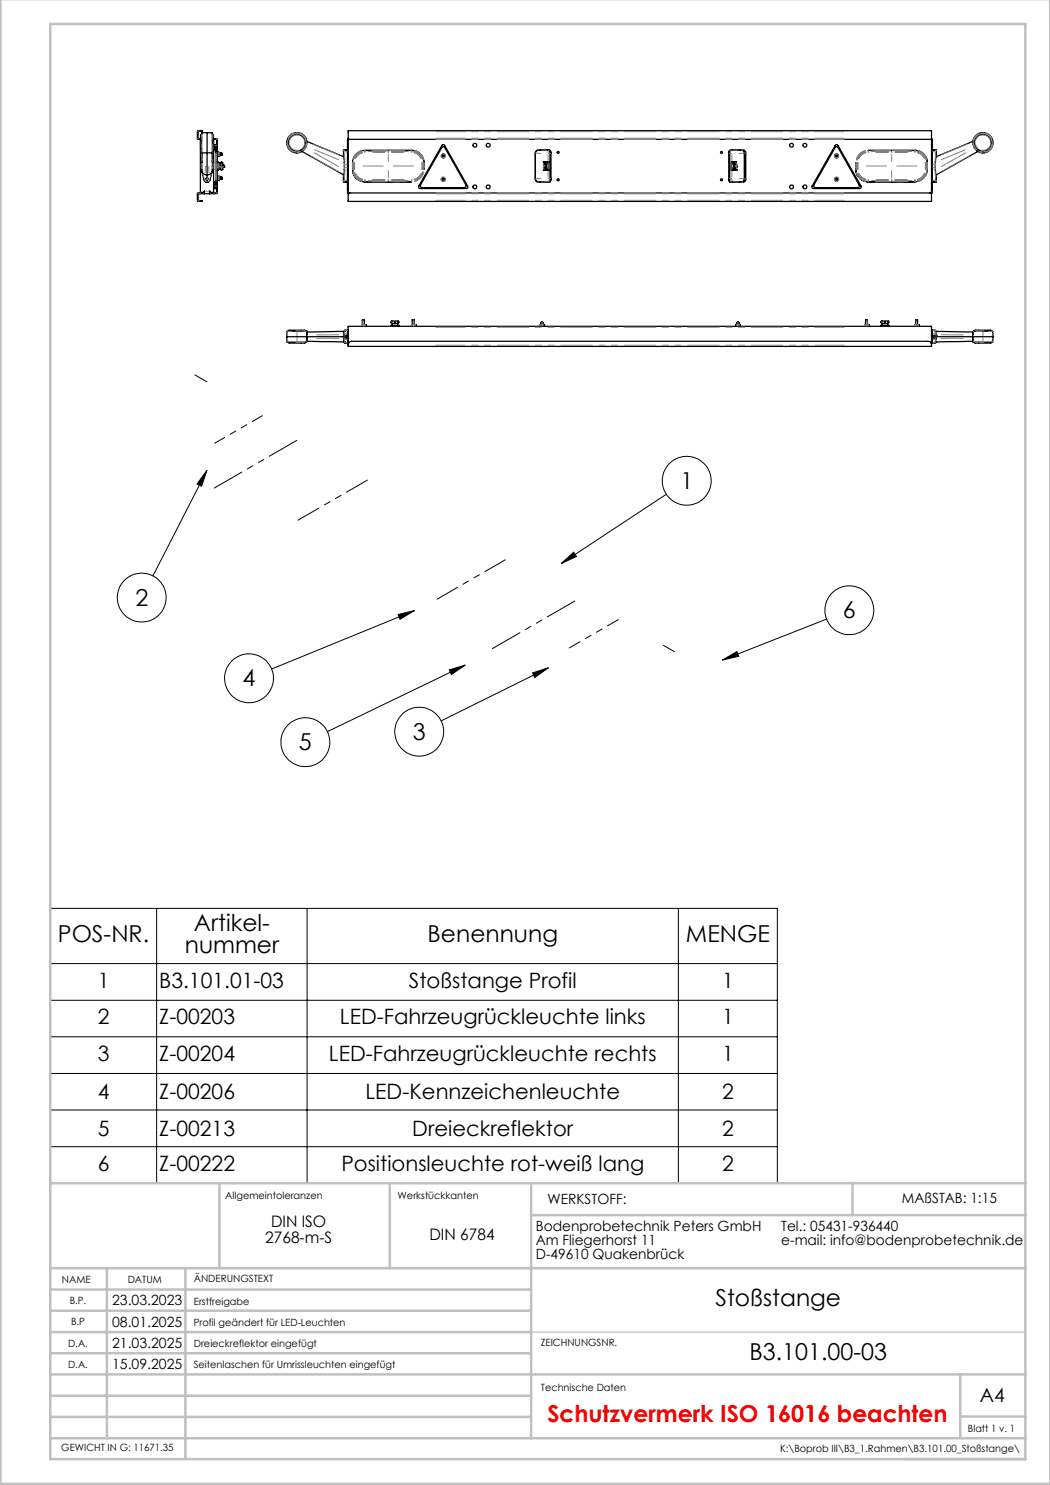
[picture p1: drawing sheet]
<svg xmlns="http://www.w3.org/2000/svg" width="210mm" height="297mm" viewBox="0 0 210 297" stroke-linecap="round" stroke-linejoin="round" font-family="sans-serif">
<g fill="none" stroke="#000" stroke-width=".25">
<path d="M40 38.6l-.5 .1v1.5l1 .1v-.2h-.9v-1.4h.4M40 38.7h.9M40 38.6h.9M40 38.6v.1M40.1 27.7h-.5v-1.4h.9v-.2h-.9l-.1 .2v1.4l.6 .2v10.5l.7 .1 .1-.3v.5M40.3 26.9l-.2 .1v3.1l.2 .1M40.4 32.1l-.3 1.4 .7 2.6 .3 .3M40.4 30.5v.3a11.4 11.4 0 0 0 0 3.7l.5 .4 .5 .1M40.9 38.6h.1M40.9 38.6v.1M40.9 38.7h1.1M41.1 36.4h.1"/>
<path d="M41.2 36.4h.2M41.3 36.4h-.1M41.4 26.5l-1.1 .1v3.9l1.1 .1M41.4 26.5l1.1 .1v3.9l-1.1 .1M41.4 26.5v4.1M41.4 30.6v4.4M41.4 35.6l-.2 .2 .2 .2M41.4 35.6h.1a.21 .21 0 0 1 .1 .3 .21 .21 0 0 1-.2 .1M41.4 36v.4M41.4 35v.6M41.5 36.4h.2M41.7 36.4h-.3"/>
<path d="M41.9 38.6h.1M42 38.7h.8M42 38.6h.8M42 38.6v.1M42.4 30.5l.1 1.9M42.4 32.1l.3 1.4-.8 2.7-.2 .2M42.5 26.9l.2 .1v3.1M42.5 32.5v1.5a.92 .92 0 0 1-1.1 1M42.7 30.1l-.2 .1M42.7 27.7l.8 .1v10.8l-.7 .1M42.7 30.1l.5 .1M42.7 36.5h.2"/>
<path d="M42.7 30h.2M42.8 38.6h.5v-10.7h-.6v10.6h-.7l-.1-.3v.5M42.8 38.6v.1M42.9 36.3v1.4h.4M43 37.2v.5zM43 28.9v.2zM43 29.1v1M43 36.3v.9M43.2 36.3h-.5M43.2 30.2v6M43.2 36.2v.1M43.2 30.2h.1"/>
<path d="M43.2 30.4l.1 .1M43.3 28.9h-.4v1.2M43.3 35.9l-.1 .1M43.5 35.7h.1M43.5 30.7h.1M43.5 30.9h.1M43.5 35.5h.1M43.5 33.6h.2M43.5 32.8h.1M43.5 30.7v.2M43.5 35.5v.2M43.5 32.4h.1v.4"/>
<path d="M43.5 30.9l.4 .1M43.5 30.7l.1 .2M43.5 35.5l.1 .2M43.6 30.9h.1M43.6 30.7h.1M43.6 35.7h-.1M43.6 30.7v.2M43.6 35.5v.2M43.6 35.7h.1M43.6 35.5h.1M43.6 30.7l.1 .2M43.6 35.5l.1 .2"/>
<path d="M43.6 32.8l.1 .2M43.6 33.6v.4h-.1M43.6 35.7h.3M43.6 32.6h.4M43.6 33.8h.4M43.7 35.5h.1M43.7 35.7h.1M43.7 30.9h.1M43.7 30.7h.1M43.7 30.7v.2M43.7 35.5v.2M43.7 32.8h.1"/>
<path d="M43.7 33.6h.1M43.7 31h.1M43.7 31v.1M43.7 35.6h.1M43.7 35.8h.1M43.7 35.4h.1M43.7 30.8v.1M43.7 35.6v.1M43.7 30.9v.1M43.7 30.8h.1M43.7 30.5h.1M43.7 31.1h.1"/>
<path d="M43.7 30.6h.1M43.7 35.7v.1M43.7 35.9h.1M43.7 35.3h.1M43.7 30.5v.6M43.7 30.6v.1M43.7 30.8l.1 .1M43.7 35.4v.1M43.7 35.6l.1 .1M43.7 30.7v.1M43.7 31l.1 .1M43.7 35.5v.1"/>
<path d="M43.7 33v.4M43.7 33.4v.2M43.7 33.4h1M43.7 33h1M43.7 35.3v.6M43.7 30.7h.2M43.8 30.6h-.1M43.8 31v.1M43.8 30.5l-.1 .1M43.8 30.5v.2M43.8 30.7v.3M43.8 35.5v.3"/>
<path d="M43.8 35.8v.1M43.8 35.3l-.1 .1M43.8 35.3v.2M43.8 35.4h.1M43.8 35.9h.1M43.8 35.3h.1M43.8 30.7h.1M43.8 30.9h.1M43.8 30.5h.1M43.8 31.1h.1M43.8 35.5h.1M43.8 35.7h.1"/>
<path d="M43.8 35.3l-.1 .6M43.8 30.6h.1M43.8 30.5h-.1M43.8 30.9l-.1 .1M43.8 30.5v.1M43.8 35.3v.1M43.8 30.5l-.1 .6M43.8 30.7h-.1M43.8 35.5h-.1M43.8 35.7l-.1 .1M43.8 35.3h-.1M43.9 30.5v.2"/>
<path d="M43.9 30.5l.1 .1M43.9 31v.1M43.9 30.7v.3M43.9 35.3v.2M43.9 35.3l.1 .1M43.9 35.7v.2M43.9 35.5v.2M43.9 31.1h-.2M44 35.3v.1M44 30.6v.4M44 31l-.1 .1M44 35.4v.4"/>
<path d="M44 35.8l-.1 .1M44 30.6v.1M44 31v.1M44 35.7h.1M44 30.7h.1M44 30.9h.1M44 35.5v.2M44 35.4v.1M44 35.6v.2M44 30.7v.2M44 30.8v.2M44 35.5h.1"/>
<path d="M44 30.9h.3M44 30.7l.1 .2M44 35.5l.1 .2M44 33.4v.5h.2M44.1 35.5h.1M44.1 35.5h-.1M44.1 30.9h.1M44.1 30.7h.1M44.1 35.7h.1M44.1 30.7v.2M44.1 35.5v.2M44.1 35.5l.1 .2"/>
<path d="M44.2 35.5h.1M44.2 30.9h.1M44.2 30.7h.1M44.2 30.7v.2M44.2 35.5v.2M44.2 35.7h.1M44.2 30.7h-.1M44.2 30.7l.1 .2M44.2 35.5l.1 .2M44.2 32.6h-.2v.4M44.2 32.6h.2M44.2 33.9h.2"/>
<path d="M44.2 33.9v.1l.2-.1M44.2 32.6v-.2l.2 .2M44.3 35.5h-.1M44.3 30.7h.1M44.3 35.5h.1M44.3 30.9h.1M44.3 30.7v.2M44.3 35.5v.2M44.3 35.7h.1M44.3 30.7v.1M44.3 30.8v.1M44.4 32.6h.2v.4"/>
<path d="M44.6 33.4v.5h-.2M44.7 33v.4M44.7 33l.1 .4M44.7 33.4h.1M44.8 33.4h.1M44.8 33.4h-.1M60.4 30.3l8.3 4.7M61.4 28.3a2.34 2.34 0 0 1-1 2M61.4 28.3a2.03 2.03 0 0 0-2.6-1.7 2.03 2.03 0 0 0-1.3 2.8 2.03 2.03 0 0 0 2.9 .9M61.4 28.3l7.3 3M68.7 31.3l.2 .7v2.5l-.2 .5M68.7 35v.8"/>
<path d="M68.7 30.1v1.2M68.7 36.4h.8M68.7 35.8v.6M68.7 35.8v.1M68.8 30l-.1 .1M68.8 30h.7zM69.6 38.5v.1M69.6 27.9v-1.8h116.7v1.8M69.6 38.6v1.7h116.7v-1.7M69.6 27.9v10.6h-.1v-10.6h116.9v10.6h-.1v-10.6M69.6 38.2l.4 .4M69.6 38.6h.1"/>
<path d="M69.6 27.9h.1M69.6 38.6h116.7M70.5 33.9a2.47 2.47 0 0 0 2.5 2.5M70.5 32.6v1.3M73 30.1a2.41 2.41 0 0 0-2.5 2.5M73 36.4h9.3zM73 30.1h9.3M82.3 30.1a2.41 2.41 0 0 1 2.5 2.5M84.8 32.6v1.3zM88.4 29.4h.5l4.3 7.6a.35 .35 0 0 1-.3 .5h-8.5a.35 .35 0 0 1-.3-.5zM88.5 29h.4l4.6 8.2a.32 .32 0 0 1 0 .3 .32 .32 0 0 1-.3 .2h-9.1a.32 .32 0 0 1-.4-.1 .32 .32 0 0 1 0-.4zM107.1 35.8a.66 .66 0 0 0 .6 .6"/>
<path d="M107.7 36.5h.5M107.7 29.9h.5M107.7 36.4h2.1M108.5 36.5h.6M108.5 29.9h.6M108.7 34h.9M108.7 33.2h.1M108.7 33.1h.1M108.7 33.1v.1M108.8 32.5h.1M108.8 33.1l.1 .1v-.1M108.8 33.1h.1"/>
<path d="M108.8 32.9h.1M108.8 33.5h.1M108.8 33.4h.1M108.8 33.7h.1M108.8 32.8h.1M108.8 32.7h.1M108.8 32.5l.1 .1M108.8 32.5v.1M108.8 33.7v.2M108.8 32.6v.1M108.8 33.5v.2M108.8 33.9h.3"/>
<path d="M108.9 33.2h.1M108.9 33h.1M108.9 33.5v.2M108.9 33.3h-.1v.4h.1M108.9 33.3l-.1 .4M108.9 32.8l-.1 .1h.1M108.9 32.8v.1M108.9 33.3v.1M108.9 32.7h.2M108.9 33.7h.1M108.9 33.1h.1M108.9 33.8v.1"/>
<path d="M109 33h.1M109 33.9h.1M109 33.5h.1M109 33.4h.1M109 32.6h.1M109 32.5h.1M109 33.7h.1M109 33.3h.1M109 33.2h.1M109 32.5v.1M109 33.2v.1M109 33.4l-.1 .3"/>
<path d="M109 32.7l.1 .1M109 33.4v.1M109.1 33.9h.1M109.1 33.4h.1M109.1 33.5h.1M109.1 32.5h.1M109.1 32.6h.1M109.1 33.7h.1M109.1 33.2h.1M109.1 32.7h.1M109.1 32.8h.1M109.1 33.4v.1"/>
<path d="M109.1 33.2l-.1 .1M109.1 32.8h-.1h.1M109.1 32.5v.8M109.1 33.3l.5 .7M109.3 34l-.2-.7 .4 .7M109.3 32.5l-.2 .7 .4-.7M109.6 34h.1M109.6 32.4h.1M109.6 32.4l-.9 .1M109.6 32.4l.1 .1M109.6 32.5l-.5 .7M109.7 34h-.1"/>
<path d="M109.7 29.9l.2 .2M109.7 32.5v1.5M109.8 30h-2.1a.73 .73 0 0 0-.6 .7v5.1a.66 .66 0 0 0 .6 .6M109.9 30.1v6.3M109.9 30.1l.2 .1v.5M109.9 36.4l-.2 .1M110.1 30.2v.5M110.1 35.7v.4M110.1 35.7v.5M110.1 35.7v.6l-.2 .1M110.1 30.7v5M145.8 30.3v.4"/>
<path d="M145.8 35.7l.1 .6M145.8 35.7l.1 .5M145.8 35.7l.1 .6 .1 .1M145.8 30.7v5M145.9 30.2l-.1 .5M146 30.1v6.3M146 30.1h-.1l-.1 .6M146 36.4h2.2M146.2 30l1.8-.1a.95 .95 0 0 1 1.2 .7v5.2a.99 .99 0 0 1-1.2 .7h-.3M146.2 36.4l.1 .1M146.4 32.4l.9 .1M146.4 32.4h.1"/>
<path d="M146.4 34h.1M146.4 32.4v1.6M146.4 32.5l.5 .7v.7M146.5 32.5l.3 .6-.2-.6M146.5 34l.3-.7-.2 .7M146.8 33.3l-.4 .7M146.9 36.5h.5M146.9 33.5h.1M146.9 32.5h.1M146.9 32.6h.1M146.9 33h.1M146.9 32.9h.1"/>
<path d="M146.9 33.9h.1M146.9 32.5v.1M146.9 32.7v.1M146.9 32.9v.1M146.9 32.7h.1M147 32.5h.1M147 32.9v.1M147 33h.1M147 33.9h.1M147 32.7h.1M147 33.2h.1M147 33.6v.1"/>
<path d="M147 33.4h.2M147 33.3h.2M147 32.7h.2v-.2h-.2v.4M147 32.9h.1M147 33.5h.2M147 33.6l.1 .1M147 33.5h.1M147 33.3v.1M147 33.5v.1M147 33.7h.2M147.1 33.7l-.1 .2M147.1 33.2h.1"/>
<path d="M147.1 33.4h.1M147.1 32.8l.1 .1M147.1 32.8h.1M147.1 33.7h.1M147.1 32.5v.2M147.1 32.8v.1M147.1 33.7v.2M147.1 33.9h.1M147.1 33.9h-.1M147.1 33.6v.1M147.2 34h.1M147.2 32.9h.1"/>
<path d="M147.2 32.8v.4l-.1-.2M147.2 33h.1M147.2 33h-.2M147.2 33.3h.1M147.2 33.4h.1M147.2 33.3v.1M147.3 34h-.9M148.2 30a.73 .73 0 0 1 .7 .7v5.1a.66 .66 0 0 1-.7 .6M148.2 30a.66 .66 0 0 1 .7 .7v5.1a.61 .61 0 0 1-.7 .6M148.2 30l-2.2 .1M167.1 29.4l.3-.1 .2 .2 4.2 7.5a.35 .35 0 0 1-.2 .5h-8.5a.35 .35 0 0 1-.3-.5zM167.1 29l.3-.1 .2 .2 4.6 8.1a.32 .32 0 0 1 0 .3 .32 .32 0 0 1-.3 .2h-9.2a.32 .32 0 0 1-.3-.2 .32 .32 0 0 1 0-.3z"/>
<path d="M171.2 32.6v1.3zM171.2 33.9a2.53 2.53 0 0 0 2.4 2.5M173.6 30.1h9.4zM173.6 36.4h9.4M183 30.1a2.47 2.47 0 0 1 2.5 2.5M185.5 33.9a2.53 2.53 0 0 1-2.5 2.5M185.5 32.6v1.3M186.3 38.2v.2l-.3 .2M186.3 38.6h.1M186.3 27.9h.1M186.4 38.5l-.1 .1M186.4 30h.8z"/>
<path d="M187.2 30l.1 .9M187.2 30l.1 .1M187.3 36.4h-.9M187.3 30.7v.2M187.3 35.8v.2M187.3 31.3l-.2 1.2v2.1l.2 .4M187.3 35v1M187.3 36v.4h-.9M187.3 30.9v.4M194.6 28.3a2.24 2.24 0 0 0 .9 2M194.6 28.3a2.04 2.04 0 0 1 2.5-1.7 2.04 2.04 0 0 1 1.4 2.7 2.04 2.04 0 0 1-3 1M194.6 28.3l-7.3 3"/>
<path d="M195.5 30.3l-8.2 4.7M57.4 67.3l.1 1.1h3.8l.1-1.1M57.4 67.3h4M57.7 66.2l.1-.2h3.1l.1 .2M57.7 68.5l.1 .1h3.2v-.1M57.7 68.4v.1M61 68.4v.1M61.3 66.2l.1 1.1M61.3 66.2h-3.9v1.1M61.3 66.2h.1M61.3 68.3l7.6 .1M61.4 67.3h7.3"/>
<path d="M68.7 67.3h.8M68.7 67.4l.1 .2h.7M68.7 67.3v.1M68.7 67.4l.1 .4M68.7 67.3h.1M68.7 67.5v.1M68.8 67.8v.4M68.8 68.2l.1 .2M68.8 66.5l-.1 .8M68.9 68.4l.1 .2M68.9 66.3l-7.6 .1M68.9 66.3l-.1 .2"/>
<path d="M68.9 68.4h.1M68.9 66.3h.1M69 68.6h.5M69 66h.5M69 66l-.1 .3M69.5 67.1h-.7l-.1 .2M69.6 68.9a.73 .73 0 0 1 .7-.6h115.3a.66 .66 0 0 1 .7 .6M69.6 65.3h116.7v4h-116.7zM69.6 66h-.1v2.7h.1M72.3 65h.1M72.3 65h.7M72.3 65v.3"/>
<path d="M72.5 64h.3M72.5 64v1M72.8 64v1M73 65h.1M73 65v.3M78.2 65.3v-.2h1.6v.2M78.3 64.3v-.1h1.4v.1M78.3 64.3v.2M78.3 64.3h-.1l.1 .2M78.3 64.5l.1 .2M78.4 64.7v.4M79.6 64.7v.4"/>
<path d="M79.7 64.5a.4 .4 0 0 1-.6 .2h-.7M79.7 64.3v.2M79.7 64.3h.1l-.1 .2M82.3 65h.1M82.3 65v.3M82.4 65h.1M82.4 65h.2M82.4 64h.4M82.4 64v1M82.6 65h.1M82.7 65h.1M82.7 65h.2"/>
<path d="M82.8 64v1M82.9 65h.1M83 65h.1M83 65v.3M108.1 65h.1M108.1 64.9h.1M108.1 64.9v.1M108.2 64.9v.1M108.2 65h.1M108.2 64.8h.1M108.2 64.7h.1M108.2 64.8h.2"/>
<path d="M108.2 64.7v.1M108.2 64.9h.1M108.2 64.9h.2M108.2 64.9v.4M108.2 64.9l.1 .1M108.3 64.5h.1M108.3 64.6h.1M108.3 64.7h.1M108.3 65h.1M108.3 65.1h.1M108.3 65.2h.1M108.3 64.6h.2"/>
<path d="M108.3 65.2h.2M108.3 64.4h.2M108.3 64.4v.1M108.3 64.8h.1M108.3 65v.1M108.3 65.3h.1M108.3 64.4h.1M108.3 65.1h.2M108.3 64.9h.1M108.3 64.7h.2M108.3 65.1v.1M108.3 64.5v.1"/>
<path d="M108.4 64.4h.1M108.4 65h.1M108.4 64.8h.2v.1M108.4 64.9h.2M108.4 64.8h-.2v.1M108.4 64.8h.2M108.4 65.3h.1M108.4 65.2h-.1M108.4 65.2h.1M108.4 64.7h.1M108.4 64.6h-.1M108.4 64.6h.1"/>
<path d="M108.4 64.5l-.1 .1M108.4 64.5h.1M108.4 64.4l-.1 .1M108.4 64.9l.1 .1M108.4 64.9v.1M108.4 64.9h.1M108.4 64.8v.1M108.5 64.6h.1M108.5 65.3h.1M108.5 65.2h.1M108.5 65.1h.1M108.5 65h.1"/>
<path d="M108.5 64.7v.1M108.5 64.7h.1M108.5 64.5h.1M108.5 65.2h-.1M108.5 65h-.2M108.5 64.6h-.1M108.5 64.6l-.1 .1M108.5 65.2h-.2M108.5 65.2l-.1 .1M108.5 65.1v.1M108.5 64.8h.1M108.5 65.2l-.2 .1"/>
<path d="M108.5 64.5h-.2M108.5 64.5l-.2 .1M108.5 64.7h-.2M108.5 65l-.2 .1M108.5 65.1h-.2M108.5 65.1l-.2 .1M108.5 65v.1M108.5 64.4v.1M108.5 65v.3M108.6 64.8h.1M108.6 65h.1M108.6 65h-.1"/>
<path d="M108.6 64.9l-.1 .1M108.6 64.9h.1M108.6 64.9l.1 .1M108.7 65h.1M108.7 64.9h.1M108.7 64.9v.1M108.7 65h-.6M147.2 65h.1M147.2 65h.7M147.3 65h.1M147.3 64.9h.5M147.4 65h.1"/>
<path d="M147.4 64.8h.2M147.4 64.6h.1M147.4 65.2h.1M147.4 64.8h.1M147.4 64.6h.3M147.4 65h.3M147.4 65.2h.3M147.4 65v.3M147.4 65.1h.1M147.4 64.7h.1M147.4 65l.1 .1M147.5 65.3h.2"/>
<path d="M147.5 64.5h-.1M147.5 64.5l-.1 .1M147.5 64.7h-.1M147.5 64.7l-.1 .1M147.5 65.1h-.1M147.5 65.1l-.1 .1M147.5 65.2h-.1M147.5 65.3h.1M147.5 64.5h.1M147.5 64.7h.1M147.5 65.2h.2M147.5 65.1h.1"/>
<path d="M147.5 65h.1M147.5 64.6h.1M147.5 64.7l-.2 .1M147.6 64.8h.2v.2M147.6 64.8h-.3v.2M147.6 64.8h.1M147.6 65h.1M147.6 65.2h-.1M147.6 65.2h.1M147.6 65.1h.1M147.6 64.7h.1M147.6 64.6h-.1"/>
<path d="M147.6 64.6h.1M147.6 64.5h.1M147.6 64.4l-.1 .1M147.6 64.4h.1M147.6 64.4l-.2 .1M147.6 64.8v.2M147.7 65h.1M147.7 65v.1M147.7 64.8h.1M147.7 64.6v.1M147.7 65.1h.1M147.7 64.6h.1"/>
<path d="M147.7 65.2h.1M147.7 64.7h.1M147.7 65l-.1 .1M147.7 65h-.1M147.7 64.6l-.1 .1M147.7 64.6h-.2M147.7 64.4l-.1 .1M147.7 64.7h-.1M147.7 64.5h.1M147.7 64.4v.1M147.7 65.1v.1M147.7 64.7v.1"/>
<path d="M147.7 64.5v.1M147.7 64.5h-.3M147.7 64.5l-.3 .1M147.7 64.6h-.3M147.7 64.7h-.3M147.7 64.7l-.3 .1M147.7 65.1h-.3M147.7 65.1l-.3 .1M147.7 65.2h-.3M147.7 65.3h.1M147.7 65v.3M147.8 65h.1"/>
<path d="M147.9 65h.1M173 65h.1M173 65v.3M173 65h.2M173.1 64h.4M173.1 64v1M173.2 65h.1M173.2 65h.2M173.4 65h.1M173.4 65h.2M173.5 64v1M173.6 65h.1"/>
<path d="M173.6 65v.3M176.1 65.3l.1-.2h1.6v.2M176.3 64.3v-.1h1.4v.1M176.3 64.3v.2M176.3 64.3h-.1v.2h.1M176.3 64.5l.1 .2M176.4 64.7v.4M177.6 64.7v.4M177.7 64.5a.49 .49 0 0 1-.8 .2h-.5M177.7 64.3v.2M177.7 64.3h.1l-.1 .2M183 65h.1"/>
<path d="M183 65h.6M183 65v.3M183.1 64h.4M183.1 64v1M183.5 64v1M183.6 65h.1M183.7 65h.1M183.7 65v.3M186.3 66h.1v2.7h-.1M186.4 66h.6l.1 .3M186.4 67.1h.7l.2 .2M186.4 67.3h.9"/>
<path d="M187.1 68.4l-.1 .2h-.6M187.1 66.3l7.5 .1M187.1 66.3v.2M187.1 66.3h.1M187.1 68.4h.1M187.1 68.2v.2M187.1 66.5l.2 .8M187.3 67.4l-.2 .2h-.7M187.3 67.3h.1M187.3 67.4l-.2 .8M187.3 67.1h.1M187.3 67.3h7.3"/>
<path d="M187.3 67.3v.1M194.6 67.3l.1 1.1h3.8l.1-1.1M194.6 67.3v-1.1h3.9l.1 1.1M194.6 67.3h4M194.6 68.3l-7.5 .1M194.9 66.2l.1-.2h3.2l.1 .2M194.9 68.5l.1 .1h3.2l.1-.1M194.9 68.4v.1M198.3 68.4v.1"/>
<circle cx="59.4" cy="28.6" r="1.66"/>
<circle cx="88.6" cy="35.8" r=".39"/>
<circle cx="88.6" cy="31.2" r=".39"/>
<circle cx="88.7" cy="31.2" r=".18"/>
<circle cx="88.7" cy="35.8" r=".18"/>
<circle cx="95" cy="29.1" r=".39"/>
<circle cx="95" cy="37.4" r=".39"/>
<circle cx="97.6" cy="29.1" r=".39"/>
<circle cx="97.6" cy="37.4" r=".39"/>
<circle cx="111.7" cy="35.9" r=".21"/>
<circle cx="111.7" cy="30.5" r=".21"/>
<circle cx="144.3" cy="30.5" r=".21"/>
<circle cx="144.3" cy="35.9" r=".21"/>
<circle cx="158.3" cy="29.1" r=".38"/>
<circle cx="158.3" cy="37.4" r=".38"/>
<circle cx="161" cy="29.1" r=".39"/>
<circle cx="161" cy="37.4" r=".39"/>
<circle cx="167.3" cy="35.8" r=".39"/>
<circle cx="167.3" cy="31.2" r=".39"/>
<circle cx="167.3" cy="31.2" r=".18"/>
<circle cx="167.3" cy="35.8" r=".18"/>
<circle cx="196.6" cy="28.5" r="1.66"/>
<circle cx="79" cy="64.4" r=".08"/>
<circle cx="177" cy="64.4" r=".08"/>
</g>
<g fill="none" stroke="#808080" stroke-width=".2" stroke-dasharray="6.3 1.3 1.3 1.3 1.3 1.3">
<path d="M39.6 27.6h-.1M39.6 26.3h-.1M39.6 38.8h-.1M39.7 27.7v.1M39.7 26.2h.1M39.7 38.7v-.1M39.8 26.2h.1M40 38.7v-.1M40.1 38.7v-.1M40.2 33v.2M40.2 28.5h.1M40.2 32.9h.1"/>
<path d="M40.2 33.5h.1M40.3 30v.2M40.3 28.7v.8M40.3 26.9v.5M40.3 32.8v-.1M40.3 33.6v.1M40.3 28.2h.1M40.4 32.3v-.4M40.4 33.7v-.5M40.4 30.5v-.8M40.4 28v-1M40.6 34.8l.2 .6"/>
<path d="M40.8 38.7v-.1M40.9 36h.1M41 36.1l.2 .2M41 34.6l.1-1.3M41.3 35.9h.1M41.4 36.3h.1M41.4 35.9l.1-.3M41.4 35.9h.1M41.4 35.9v.1M41.5 36.3h.1M41.6 35.9h.1M41.6 35.9v-.3"/>
<path d="M41.8 38.2h-.7M41.8 34.6v-1.3M41.9 36.1l-.3 .2M41.9 36h.1M42.1 38.6v.1M42.2 34.8l-.1 .6M42.4 27.8v-.7M42.4 30.5v-.9M42.5 28h.1M42.5 33.7v-.5M42.5 32.3v-.4M42.6 32.8l-.1-.1"/>
<path d="M42.6 33.6l-.1 .1M42.6 28.8v.9M42.6 26.9v.5M42.6 32.9h.1M42.6 33.5h.1M42.6 33v.2M42.7 28.5h.1M42.8 38.7v-.1M42.8 33.9h.3M42.8 32.5h.3M42.9 38.6v.1M43 37.2h.1"/>
<path d="M43 29.1h.1M43.1 37.2h.2M43.1 34.2v1.4M43.1 33.7v-1M43.1 32.2v-1.4M43.2 33.9h-.1M43.2 32.5h-.1M43.2 34.2v1.4M43.2 32.2v-1.4M43.2 33.7v-1M43.2 33.9h.1M43.2 32.5h.1"/>
<path d="M43.2 36.2v-.8M43.2 32.2v-1.3M43.2 36v-.7M43.3 33.9h.1M43.3 32.5h.1M43.3 27.8v-.1M43.3 38.6v.1M43.3 29.1h-.2M43.3 34.2v1.1M43.3 32.7v1M43.3 30.5v.6M43.4 33.9h-.1"/>
<path d="M43.4 32.5h-.1M43.4 27.9h.1M43.4 38.5h.1M43.5 33.4h.2M43.5 33h.1M43.5 32.8h.2M43.7 33.4h-.2M43.7 33h-.2M43.7 33.6h-.2M43.7 33h.1M43.7 33.4h.1M43.7 33.6h.1"/>
<path d="M43.7 35.3h.1M43.7 32.8h.1M43.7 35.5h.1M43.7 30.5h.1M43.7 33.4v-.1M43.7 31h.1M43.7 30.7h.1M43.7 35.8h.1M43.7 30.6h.1M43.7 35.4h.1M43.7 35.6h.1M43.7 33.1v-.1"/>
<path d="M43.7 33.1v.1M43.7 33.4v.2M43.7 32.8v.2M43.7 33.3h.1M43.7 33.1h.1M43.8 33.4h-.1M43.8 32.8h-.1M43.8 33.3h.1M43.8 33h.1M43.8 33.5h.1M43.8 33.4h.1M43.8 32.9h.1"/>
<path d="M43.8 33.1h.1M43.8 31h-.1M43.8 35.7h-.1M43.8 30.7h-.1M43.8 30.9h-.1M43.8 35.5h-.1M43.8 30.5h-.1M43.8 35.3h-.1M43.8 30.6h.1M43.8 35.8h-.1M43.8 31.1h.1M43.8 35.9h.1"/>
<path d="M43.8 30.9h.1M43.8 30.7h.1M43.8 35.5h.1M43.8 35.7h.1M43.8 35.4h.1M43.8 35.7v.1M43.8 30.8h.1M43.9 33.4h.7M44.5 33.5h-.4M44.8 33.3v.1M57.5 28h.1M57.5 28.1v.2"/>
<path d="M57.5 29a1.91 1.91 0 0 0 1.3 1.3M57.6 27.7a1.97 1.97 0 0 1 1.4-1.1M57.8 28.5h.1M57.9 29a1.53 1.53 0 0 0 1.8 1M58.9 30.4a1.97 1.97 0 0 1-1.5-1.7M59.4 30.5h.1M59.4 30.5v.1M59.4 26.6v-.1M59.5 30.5l.5-.1M59.5 30.4l.5-.1M59.8 26.7a1.91 1.91 0 0 0-2 .7M59.8 27.1a1.53 1.53 0 0 0-1.8 .9"/>
<path d="M59.8 26.6a1.97 1.97 0 0 1 1.4 1M60.4 27.4l.5 .8M60.5 30.1l.5-.6 .3-.5M60.9 28.8l-.4 .8M61 28.5h.1M61.2 27.8l-.6-.8M61.3 28.5v-.2M61.3 28h.1M61.4 28.4a1.97 1.97 0 0 1-.8 1.7M67.5 34.2l-5.2-2.9M67.7 30.9l-5-2M67.7 33.3l-4.9-2.8"/>
<path d="M67.7 31.9l-4.8-2M68.7 36.3h.1M68.7 30.1h.1M68.8 36.1v.1M68.8 30.4h.1M68.8 36h.1M68.8 36.4h.1M68.8 30h.1M68.8 31.6v-.6M68.8 34.8v.6M68.8 30l.1 .2M68.9 36.1v.1"/>
<path d="M68.9 32.8v-.1M68.9 33.6v.1M68.9 33v.2M68.9 33.5h.1M68.9 32.9h.1M69 32.5l-.1-1.8M69 33.9l-.1 1.8M69 33v.2M69.4 36h-.4M69.4 30.4h-.4M69.5 33.5h-.4M69.5 32.9h-.4"/>
<path d="M69.6 38.4h.1M70.5 33.9h.1M70.5 32.5h.1M70.5 32.7v1M70.5 32.7v.6M70.6 32.7v1M70.6 34.4a2.46 2.46 0 0 0 1.8 1.9M70.6 34.4a2.45 2.45 0 0 0 1.8 1.8M70.6 32.5h.1M70.6 33.9h.1M70.6 32.6v.3M70.6 33.3v.3"/>
<path d="M70.6 33.2h.1M70.7 34.4a2.4 2.4 0 0 0 1.6 1.8M70.7 34.4l.5 1 1 .7M70.8 32.6v.3M70.8 33.3v.3M70.8 32.5h.1M70.8 33.9h.1M70.8 33.8v-.3M70.8 33.2h.1M70.8 34.4a2.2 2.2 0 0 0 1.3 1.5M70.9 32.5h.1M70.9 33.9h.1"/>
<path d="M70.9 32.6v.3M70.9 33.8v-.3M70.9 33.2h.1M70.9 32.6v.5M70.9 33.8v-.5M72.4 30.1a2.45 2.45 0 0 0-1.8 1.8M72.4 30.2a2.4 2.4 0 0 0-1.7 1.6M72.4 30.2l-.9 .5-.7 1M72.5 30.4a2.2 2.2 0 0 0-1.6 1.3M72.5 30.4a2.15 2.15 0 0 0-1.5 1.3M72.5 36a2.15 2.15 0 0 1-1.5-1.3M72.5 30.4a2.14 2.14 0 0 0-1.5 1.3"/>
<path d="M72.5 36a2.14 2.14 0 0 1-1.5-1.3M72.5 30.5l-.3 .1a2.08 2.08 0 0 0-1.1 1.1M72.5 35.9l-.3-.1a2.08 2.08 0 0 1-1.1-1.1M72.5 30.5l-.3 .1a2.06 2.06 0 0 0-1.1 1.1M72.5 35.9l-.3-.1a2.06 2.06 0 0 1-1.1-1.1M73 30.5h.1M73 35.9h.1M73 36h.1M73 30.4h.1M73 30.3h.1M73 36.1h.1M73 36.2h.1"/>
<path d="M73 30.2h.1M73 30.1h.1M73 36.3h.1M73.7 36.1h1.9M73.7 36.2h1.9M76.7 33.2h-4.1M77 30.5h-2M77 35.9h-2.5M77 30.5h-2.5M77 30.4h-2M77 36l-2.5 .1M77 30.3h-3.3"/>
<path d="M77 30.2h-2M77 30.3h-2.5M77 36.1h-2.5M77.7 30.9v1.4M77.7 30.5h.1M77.7 35.9h.1M77.7 35.9v.1M77.7 30.5v-.1M77.7 36h.1M77.7 30.4h.1M77.7 30.3h.1M77.7 36.1h.1"/>
<path d="M77.7 30.2v.1M77.7 35.5v-1.4M78.4 36.1h2.4M78.4 30.3h2.4M78.4 30.2h1.9M78.4 30.3h3.2M78.4 30.4h1.9M78.4 36h1.9M78.4 30.5h2.4M78.4 35.9h2.4M78.4 30.5h1.9M78.7 33.2h4"/>
<path d="M81.6 36.2h-1.9M81.6 36.1h-1.9M82.3 36.3h.1M82.3 30.1h.1M82.3 30.3h.1M82.3 36.1h.1M82.3 30.2h.1M82.3 36.2h.1M82.3 30.4h.1M82.3 36h.1M82.3 30.5h.1M82.3 35.9h.1"/>
<path d="M82.8 30.5l.3 .1a2.06 2.06 0 0 1 1.1 1.1M82.8 35.9l.3-.1a2.06 2.06 0 0 0 1.1-1.1M82.8 30.5l.3 .1a2.08 2.08 0 0 1 1.2 1.1M82.8 35.9l.3-.1a2.08 2.08 0 0 0 1.2-1.1M82.8 36a2.14 2.14 0 0 0 1.6-1.3M82.8 30.4a2.14 2.14 0 0 1 1.6 1.3M82.8 30.4a2.15 2.15 0 0 1 1.6 1.3M82.8 36a2.15 2.15 0 0 0 1.6-1.3M82.9 30.4a2.2 2.2 0 0 1 1.5 1.3M82.9 30.2l1 .5 .7 1M82.9 30.2a2.4 2.4 0 0 1 1.7 1.6M82.9 36.3a2.45 2.45 0 0 0 1.8-1.8"/>
<path d="M82.9 36.3a2.46 2.46 0 0 0 1.8-1.8M84.4 32.6v.5M84.4 33.8v-.5M84.4 32.5h.1M84.4 33.9h.1M84.4 33.2h.1M84.4 32.6v.3M84.4 33.8v-.3M84.5 34.4a2.2 2.2 0 0 1-1.3 1.5M84.5 33.2h.1M84.5 33.8v-.3M84.5 32.6v.3"/>
<path d="M84.5 33.9h.1M84.5 32.5h.1M84.6 33.3v.3M84.6 32.6v.3M84.6 34.4l-.4 1-1.1 .7M84.6 34.4l-.5 1-1 .7M84.7 34.4a2.4 2.4 0 0 1-1.6 1.8M84.7 33.2h-.1M84.7 33.9h-.1M84.7 32.5h-.1M84.7 33.3v.3M84.7 32.6v.3"/>
<path d="M84.7 32.7v1M84.7 32.5h.1M84.7 33.9h.1M84.7 32a2.45 2.45 0 0 0-1.7-1.8M84.7 32a2.46 2.46 0 0 0-1.7-1.9M84.8 32.5h-.1M84.8 33.9h-.1M84.8 33.7v-1M84.8 32.5h.1M84.8 33.9h.1M88.7 31.6a.42 .42 0 0 1-.4-.6 .42 .42 0 0 1 .7-.1 .42 .42 0 0 1-.2 .7h-.1M88.7 36.2a.42 .42 0 0 1-.4-.5 .42 .42 0 0 1 .7-.1 .42 .42 0 0 1-.2 .6h-.1"/>
<path d="M106.8 30.6h.3M106.8 35.8h.3M107.2 35.8l1-.1M107.2 30.6l1 .1M107.5 36.5l.3-.1M107.8 30l-.3-.1M108.7 33.7v-1M108.8 33.1h.1M108.8 33.3h.1M108.8 33.9h.1M108.8 33.8h.1M108.9 33.3h.1"/>
<path d="M109 33.1h.1M109.3 30h-1M109.3 36.4h-1M109.6 30.6v-.4M109.6 36.4v-.2M109.6 35.5v-1.2M109.6 32.1v-1.2M109.6 33.8v-1.2M109.7 30.7h.3M109.7 35.7h.3M109.7 34h.1M109.7 32.4h.1"/>
<path d="M109.9 30h-.2M109.9 36.4h-.2M110 35.7h.1M110.1 30.7h-.1M110.1 30.7h.1M110.1 35.7h.1M145.9 35.7h.1M145.9 30.7h.1M146 30.7h-.1M146.1 36.4h.2M146.1 30h.2M146.3 34h.1"/>
<path d="M146.3 32.4h.1M146.3 35.7h-.3M146.3 30.7h-.3M146.4 35.8v.4M146.4 30v.2M146.4 30.9v1.2M146.4 34.3v1.2M146.4 32.6v1.2M146.7 36.4h1M146.7 30h1M147 33.3h.1M147.1 33.1h.1"/>
<path d="M147.2 33.3h.1M147.2 32.5h.1M147.2 32.6h.1M147.2 33.1h.1M147.3 32.7v1M148.2 36.4l.3 .1M148.5 29.9l-.3 .1M148.8 35.8l-1-.1M148.8 30.6l-1 .1M149.2 35.8h-.3M149.2 30.6h-.3M167.3 36.2a.42 .42 0 0 1-.3-.5 .42 .42 0 0 1 .7-.1 .42 .42 0 0 1-.3 .6h-.1"/>
<path d="M167.3 31.6a.42 .42 0 0 1-.3-.6 .42 .42 0 0 1 .7-.1 .42 .42 0 0 1-.3 .7h-.1M171.2 33.9h.1M171.2 32.5h.1M171.2 32.7v1M171.3 33.7v-1M171.3 34.4a2.46 2.46 0 0 0 1.7 1.9M171.3 34.4a2.45 2.45 0 0 0 1.7 1.8M171.3 33.9h.1M171.3 32.5h.1M171.3 33.8v-.3M171.3 33.1v-.3M171.3 33.2h.1"/>
<path d="M171.3 32a2.4 2.4 0 0 1 1.6-1.8M171.4 32l.4-1 1.1-.7M171.4 33.8v-.3M171.4 33.1v-.3M171.5 32.5h.1M171.5 33.9h.1M171.5 32.5h-.1M171.5 33.9h-.1M171.5 33.8v-.3M171.5 32.6v.3M171.5 33.2h-.1M171.5 33.2h.1"/>
<path d="M171.5 32a2.2 2.2 0 0 1 1.3-1.5M171.6 33.9h-.1M171.6 32.5h-.1M171.6 33.8v-.3M171.6 32.6v.3M171.6 33.2h.1M171.6 33.9h.1M171.6 32.5h.1M171.6 33.8v-.5M171.6 32.6v.5M173.1 30.1a2.46 2.46 0 0 0-1.8 1.8M173.1 30.1a2.45 2.45 0 0 0-1.8 1.8"/>
<path d="M173.1 36.2a2.4 2.4 0 0 1-1.7-1.6M173.1 36.2l-1-.5-.7-1M173.1 36a2.2 2.2 0 0 1-1.5-1.3M173.1 36a2.15 2.15 0 0 1-1.5-1.3M173.1 30.4a2.15 2.15 0 0 0-1.5 1.3M173.2 36a2.14 2.14 0 0 1-1.6-1.3M173.2 30.4a2.14 2.14 0 0 0-1.6 1.3M173.2 35.9l-.3-.1a2.08 2.08 0 0 1-1.2-1.1M173.2 30.5l-.3 .1a2.08 2.08 0 0 0-1.2 1.1M173.2 35.9l-.3-.1a2.06 2.06 0 0 1-1.1-1.1M173.2 30.5l-.3 .1a2.06 2.06 0 0 0-1.1 1.1M173.6 35.9h.1"/>
<path d="M173.6 30.5h.1M173.7 36h.1M173.7 30.4h.1M173.7 36.1h.1M173.7 30.3h.1M173.7 30.2h.1M173.7 36.2h.1M173.7 36.3h.1M173.7 30.1h.1M174.4 30.3h1.9M174.4 30.2h1.9M177.3 33.2h-4"/>
<path d="M177.6 35.9h-1.9M177.6 30.5h-2.4M177.6 35.9h-2.4M177.6 36h-1.9M177.6 30.4h-1.9M177.6 36.1h-3.2M177.6 36.2h-1.9M177.6 36.1h-2.4M177.6 30.3h-2.4M178.3 30.9v1.4M178.3 35.9h.1M178.3 30.5h.1"/>
<path d="M178.3 30.5v-.1M178.3 35.9v.1M178.3 36h.1M178.3 30.4h.1M178.3 36.1h.1M178.3 30.3h.1M178.3 36.2v-.1M178.3 35.5v-1.4M179 36.1h2.4M179 30.3h2.4M179 36.2h1.9M179 36.1h3.3"/>
<path d="M179 30.4l2.4-.1M179 36h1.9M179 35.9h2.5M179 30.5h2.5M179 35.9h2M179.3 33.2h4.1M182.3 30.2h-1.9M182.3 30.3h-1.9M183 36.3h.1M183 30.1h.1M183 36.1h.1M183 30.3h.1"/>
<path d="M183 30.2h.1M183 36.2h.1M183 30.4h.1M183 36h.1M183 35.9h.1M183 30.5h.1M183.5 35.9l.3-.1a2.06 2.06 0 0 0 1.1-1.1M183.5 30.5l.3 .1a2.06 2.06 0 0 1 1.1 1.1M183.5 35.9l.3-.1a2.08 2.08 0 0 0 1.1-1.1M183.5 30.5l.3 .1a2.08 2.08 0 0 1 1.1 1.1M183.5 36a2.14 2.14 0 0 0 1.5-1.3M183.5 30.4a2.14 2.14 0 0 1 1.5 1.3"/>
<path d="M183.5 36a2.15 2.15 0 0 0 1.5-1.3M183.5 30.4a2.15 2.15 0 0 1 1.5 1.3M183.5 36a2.2 2.2 0 0 0 1.6-1.3M183.6 36.2l.9-.5 .7-1M183.6 36.2a2.4 2.4 0 0 0 1.7-1.6M183.6 36.3a2.45 2.45 0 0 0 1.8-1.8M185.1 33.8v-.5M185.1 32.6v.5M185.1 33.9h.1M185.1 32.5h.1M185.1 33.2h.1M185.1 33.8v-.3"/>
<path d="M185.1 32.6v.3M185.2 32a2.2 2.2 0 0 0-1.3-1.5M185.2 33.2h-.1M185.2 32.6v.3M185.2 33.8v-.3M185.2 33.9h.1M185.2 32.5h.1M185.2 33.2h.1M185.2 33.1v-.3M185.3 32l-.5-1-1-.7M185.3 32a2.4 2.4 0 0 0-1.6-1.8M185.4 33.2h-.1"/>
<path d="M185.4 32.5h-.1M185.4 33.9h-.1M185.4 33.1v-.3M185.4 33.8v-.3M185.4 33.7v-1M185.4 32.5h.1M185.4 33.9h.1M185.4 32a2.45 2.45 0 0 0-1.8-1.8M185.4 32a2.46 2.46 0 0 0-1.8-1.9M185.5 33.9h-.1M185.5 32.5h-.1M185.5 33.7v-.6"/>
<path d="M185.5 32.5h.1M185.5 33.9h.1M185.5 33.7v-1M186.4 38.4h.1M186.5 32.9h.4M186.5 33.5h.4M186.6 36h.4M186.6 30.4h.4M187 33v.2M187 32.5l.1-1.8M187 33.9l.1 1.8M187.1 32.9h.1"/>
<path d="M187.1 33.5h.1M187.1 33v.2M187.1 32.8v-.1M187.1 33.6v.1M187.1 36.1v.1M187.1 30v.2M187.2 34.8v.6M187.2 31.6v-.6M187.2 36.4h.1M187.2 30h.1M187.2 30.4h.1M187.2 36h.1"/>
<path d="M187.2 36.1v.1M187.3 30.1h.1M187.3 36.3h.1M188.3 31.9l4.8-2M188.3 33.3l4.9-2.8M188.3 30.9l5-2M188.5 34.2l5.2-2.9M194.7 28.6a1.9 1.9 0 0 0 .7 1.4M194.9 28.5h.1M195.1 28.8l.4 .8M195.1 29.9a1.98 1.98 0 0 1 .6-3.1M195.5 27l-.7 .8"/>
<path d="M195.6 27.4l-.5 .8M195.8 30.3h.1M195.9 30.3l.5 .1M195.9 30.4l.5 .1M196.2 27.1a1.53 1.53 0 0 1 1.8 .9M196.3 26.7a1.9 1.9 0 0 1 2 .9M196.6 26.6v-.1M196.6 30.5v.1M197.1 30.4a1.91 1.91 0 0 0 1.4-1.5M197.1 30.4a1.97 1.97 0 0 0 1.4-1.5M198 29a1.53 1.53 0 0 1-1.7 1M198.3 28.5h-.1"/>
<path d="M198.4 27.8a1.97 1.97 0 0 0-1.3-1.2M198.5 28.2h.1M39.6 40.1h-.1M39.7 40.2h.1M39.8 40.2h.1M57.4 66.3h.1M57.4 68.3h.1M57.5 68.4h.1M57.5 66.2v.1M57.5 66.3h.8M57.6 68.3h.8M59.4 66.4v.8"/>
<path d="M59.4 68.2v-.7M59.7 68.3h1.1M61 66.2h-1.8M61 68.5h-1.8M61.3 68.4h.1M61.3 68.3h.1M61.4 66.3h-.6M67.7 66.9l-4.4 .1M67.7 67.7l-4.4-.1M68.8 66.8v-.1M68.8 67.8v.1M68.8 67.1v.1"/>
<path d="M68.8 67.5v-.1M68.8 67l.1-.1M68.8 67.6l.1 .1M68.9 66.1h.1M68.9 68.5h.1M69 66.1l-.1 .6M69 68.5l-.1-.6M69 68.6h.1M69 66.1v-.1M69.4 66.7h-.4M69.4 67.9h-.4M69.5 66.1h-.4"/>
<path d="M69.5 68.6h-.4M72.3 65h.1M72.3 65.2v-.1M72.4 65h.1M72.4 65h-.1M72.6 64.8v-.7M72.6 63.9v.1M72.6 65h.1M72.7 65h-.1M72.7 65h.1M72.7 65.1v.1M72.7 65.2v-.1"/>
<path d="M72.9 65h.1M73 65h.1M73 65.1v.1M78.4 64.2v.4M79 65v-.3M82.3 65h.1M82.3 65.1v.1M82.4 65h.1M82.6 65h-.1M82.6 65h.1M82.7 65.2v-.1M82.7 65h.1"/>
<path d="M82.7 65.1v.1M82.7 63.9l.1 .1M82.8 64.8v-.7M82.9 65h-.1M82.9 65h.1M83 65h.1M83 65.2v-.1M108.1 65h.1M108.2 64.9h.1M108.2 65v-.1M108.3 65h.1M108.3 65v-.1"/>
<path d="M108.4 64.7v.1M108.4 64.9h.1M108.4 64.4h.1M108.4 64.6h.1M108.4 65.1h.1M108.4 64.5h.1M108.4 64.7h.1M108.4 65.2h.1M108.4 65.1v.1M108.4 65h.1M108.4 64.9v.1M108.4 65l.1-.1"/>
<path d="M108.5 65h.1M108.6 65h.1M108.6 64.9v.1M108.7 65v-.1M108.7 64.9v.1M147.3 65h.1M147.4 65h.1M147.4 65v-.1M147.5 65h.1M147.5 65v-.1M147.6 65h-.1M147.6 65h.1"/>
<path d="M147.6 64.7v.1M147.6 64.9v.1M147.6 64.4h.1M147.6 64.5h.1M147.6 65.2h.1M147.6 65.1h.1M147.6 64.7h.1M147.7 65h.1M147.8 65h.1M147.9 65h.1M147.9 64.9h.1M173 65h.1"/>
<path d="M173 65.1v.1M173.1 65h.1M173.2 65h.1M173.3 65h.1M173.3 65.2v-.1M173.3 65.1v.1M173.4 65h.1M173.4 63.9v.1M173.4 64.8v-.7M173.6 65h-.1M173.6 65h.1M173.7 65h.1"/>
<path d="M173.7 65.2v-.1M176.4 64.2v.4M177 65v-.3M183 65h.1M183 65.2v-.1M183.1 65h.1M183.1 65h-.1M183.2 64.8v-.7M183.3 63.9l-.1 .1M183.3 65h.1M183.3 65.1v.1M183.3 65.2v-.1"/>
<path d="M183.4 65h-.1M183.4 65h.1M183.6 65h.1M183.7 65h-.1M183.7 65h.1M183.7 65.1v.1M186.5 68.6h.4M186.5 66.1h.4M186.6 66.7h.4M186.6 67.9h.4M187 66.1v-.1M187 68.6h.1"/>
<path d="M187 68.5l.1-.6M187 66.1l.1 .6M187.1 68.5h-.1M187.1 66.1h-.1M187.1 67.6v.1M187.1 67v-.1M187.2 67.1v.1M187.2 67.5v-.1M187.2 67.8l-.1 .1M187.2 66.8l-.1-.1M188.2 67.7l4.4-.1M188.2 66.9l4.4 .1"/>
<path d="M194.6 68.3h.6M194.7 66.3h-.1M194.7 66.3v-.1M195 68.5h1.8M195 66.2h1.8M196.3 66.3h-1.1M196.6 66.4v.8M196.6 68.2v-.7M198.4 66.3h-.8M198.5 68.3h-.8M198.5 68.4h.1M198.5 66.3v-.1"/>
<path d="M198.6 66.3h-.1M198.6 68.3h.1"/>
</g>
<path d="M74.4 30.1h6.5M74.4 36.3h6.5M80.9 36.3h-6.5M80.9 30.1h-6.5M175.1 30.1h6.5M175.1 36.3h6.5M181.6 36.3h-6.5M181.6 30.1h-6.5" fill="none" stroke="#808080" stroke-width=".2" stroke-dasharray="6.3 1.3 1.3 1.3 1.3 1.3" stroke-dashoffset="3.3"/>
<path d="M87.2 38.8h81.6M87.2 27.9h81.6M168.8 26.3h-81.6M168.8 27.6h-81.6M87.2 40.1h81.6M87.2 65.4h81.6M168.8 69h-81.6" fill="none" stroke="#808080" stroke-width=".2" stroke-dasharray="6.3 1.3 1.3 1.3 1.3 1.3" stroke-dashoffset=".4"/>
<path d="M168.7 38.5h-81.4" fill="none" stroke="#808080" stroke-width=".2" stroke-dasharray="6.3 1.3 1.3 1.3 1.3 1.3" stroke-dashoffset=".5"/>
<path d="M73.5 96l-13.9 8" fill="none" stroke="#000" stroke-width=".2" stroke-dasharray="6.3 1.3 1.3 1.3 1.3 1.3" stroke-dashoffset="1.5"/>
<path d="M101.1 112l-13.7 7.8" fill="none" stroke="#000" stroke-width=".2" stroke-dasharray="6.3 1.3 1.3 1.3 1.3 1.3" stroke-dashoffset="1.6"/>
<path d="M41.4 76.4l-2.4-1.4M132.7 129.1l2.2 1.2" fill="none" stroke="#000" stroke-width=".2" stroke-dasharray="6.3 1.3 1.3 1.3 1.3 1.3"/>
<path d="M60.4 87.5l-18.6 10.7M116.1 119.6l-18.7 10.7" fill="none" stroke="#000" stroke-width=".2" stroke-dasharray="6.3 1.3 1.3 1.3 1.3 1.3" stroke-dashoffset="-1.3"/>
<path d="M123.7 123.9l-9.8 5.7" fill="none" stroke="#000" stroke-width=".2" stroke-dasharray="6.3 1.3 1.3 1.3 1.3 1.3" stroke-dashoffset="3.9"/>
<path d="M52.5 83.1l-9.6 5.5" fill="none" stroke="#000" stroke-width=".2" stroke-dasharray="6.3 1.3 1.3 1.3 1.3 1.3" stroke-dashoffset="4"/>
<g fill="none" stroke="#000" stroke-width=".2">
<path d="M41.4 94.1l-1.1 3.2-.9-.5zM41.4 94.1l-10.8 21.1M133.3 98.8l-21 13.9M112.3 112.7l2.4-2.2 .6 .8zM79.6 122.9l3.3-.8-2.9 1.8zM82.9 122.1l-28.6 11.7M89.9 134l3.1-1-2.7 1.9zM93 133l-27.5 13.3M106.5 134.6l3.2-1-2.7 1.9zM109.7 133.6l-21.5 10.6M144.5 132l2.9-1.7 .3 1zM165.3 123.8l-20.8 8.2"/>
<path d="M10.1 181.7h145.4v54.9h-145.4zM10.1 192.7h145.4M31.3 181.7v54.9M61.4 181.7v54.9M135.7 181.7v54.9M10.1 200.1h145.4M10.1 207.4h145.4M10.1 214.7h145.4M10.1 222h145.4M10.1 229.3h145.4"/>
<circle cx="137.3" cy="96.2" r="4.9"/>
<circle cx="28.3" cy="119.5" r="4.9"/>
<circle cx="49.8" cy="135.6" r="4.9"/>
<circle cx="169.9" cy="122.1" r="4.9"/>
<circle cx="61.1" cy="148.4" r="4.9"/>
<circle cx="83.9" cy="146.3" r="4.9"/>
</g>
<path d="M106.2 266.4h98.9" fill="none" stroke="#c0c0c0" stroke-width=".25"/>
<g fill="none" stroke="#c0c0c0" stroke-width=".5">
<path d="M.1 -.1v296.9h209.9v-296.9M10.1 4.8h195v287h-195zM10.1 236.6h195M43.9 236.6v17M78 236.6v17M106.2 236.6v51.1M170.5 236.6v6.4M10.1 257.9h96.1M10.1 253.6h195M21.4 253.6v34.1M37.1 253.6v38.2M106.2 243h98.9"/>
<path d="M10.1 270.6h96.1M10.1 266.4h96.1M10.1 262.1h96.1M10.1 279.1h96.1M10.1 274.9h195M192.1 274.9v12.6M10.1 283.4h96.1M10.1 287.7h195M192.1 283.3h13"/>
</g>
<path d="M144.5 132l2.9-1.7 .3 1zM106.5 134.6l3.2-1-2.7 1.9zM89.9 134l3.1-1-2.7 1.9zM112.3 112.7l2.4-2.2 .6 .8zM79.6 122.9l3.3-.8-2.9 1.8zM41.4 94.1l-1.1 3.2-.9-.5z" fill="#000"/>
<g font-size="4.7">
<text x="136.1" y="97.8">1</text>
<text x="27.1" y="121.1">2</text>
<text x="168.6" y="123.7">6</text>
<text x="48.5" y="137.3">4</text>
<text x="82.6" y="148">3</text>
<text x="59.8" y="150.1">5</text>
<text x="11.6" y="188.4">POS-NR.</text>
<text x="37" y="190.7">nummer</text>
<text x="38.8" y="186.2">Artikel-</text>
<text x="85.5" y="188.4">Benennung</text>
<text x="137.2" y="188.4">MENGE</text>
<text x="143.1" y="261.1">Stoßstange</text>
<text x="149.9" y="272.1">B3.101.00-03</text>
</g>
<text font-size="4.7" fill="#f00" x="109.5" y="284.5">Schutzvermerk ISO 16016 beachten</text>
<g font-size="4.2">
<text x="19.5" y="197.5">1</text>
<text x="31.8" y="197.5">B3.101.01-03</text>
<text x="81.8" y="197.5">Stoßstange Profil</text>
<text x="144.4" y="197.5">1</text>
<text x="19.5" y="204.8">2</text>
<text x="31.8" y="204.8">Z-00203</text>
<text x="68" y="204.8">LED-Fahrzeugrückleuchte links</text>
<text x="144.4" y="204.8">1</text>
<text x="19.5" y="212.1">3</text>
<text x="31.8" y="212.1">Z-00204</text>
<text x="65.8" y="212.1">LED-Fahrzeugrückleuchte rechts</text>
<text x="144.4" y="212.1">1</text>
<text x="19.5" y="219.9">4</text>
<text x="31.8" y="219.9">Z-00206</text>
<text x="73.1" y="219.9">LED-Kennzeichenleuchte</text>
<text x="144.4" y="219.9">2</text>
<text x="19.5" y="227.2">5</text>
<text x="31.8" y="227.2">Z-00213</text>
<text x="82.5" y="227.2">Dreieckreflektor</text>
<text x="144.4" y="227.2">2</text>
<text x="19.5" y="234.1">6</text>
<text x="31.8" y="234.1">Z-00222</text>
<text x="68.3" y="234.1">Positionsleuchte rot-weiß lang</text>
<text x="144.4" y="234.1">2</text>
</g>
<text font-size="3.9" x="196" y="280.4">A4</text>
<g font-size="3.2">
<text x="54.2" y="245.3">DIN ISO</text>
<text x="53" y="248.5">2768-m-S</text>
<text x="85.9" y="248.1">DIN 6784</text>
</g>
<g font-size="2.8">
<text x="109.5" y="240.9">WERKSTOFF:</text>
<text x="180.4" y="240.7">MAßSTAB: 1:15</text>
<text x="107.2" y="246.1">Bodenprobetechnik Peters GmbH</text>
<text x="107.2" y="249">Am Fliegerhorst 11</text>
<text x="107.2" y="251.8">D-49610 Quakenbrück</text>
<text x="156.2" y="246.1">Tel.: 05431-936440</text>
<text x="156.2" y="249">e-mail: info@bodenprobetechnik.de</text>
<text x="22.4" y="261.1">23.03.2023</text>
<text x="22.4" y="265.3">08.01.2025</text>
<text x="22.4" y="269.6">21.03.2025</text>
<text x="22.4" y="273.8">15.09.2025</text>
</g>
<g font-size="2">
<text x="45.1" y="239.7">Allgemeintoleranzen</text>
<text x="79.5" y="239.7">Werkstückkanten</text>
<text x="12.4" y="256.7">NAME</text>
<text x="25.5" y="256.7">DATUM</text>
<text x="38.8" y="256.4">ÄNDERUNGSTEXT</text>
<text x="14" y="260.8">B.P.</text>
<text x="38.8" y="260.9">Erstfreigabe</text>
<text x="13.6" y="269.3">D.A.</text>
<text x="14.2" y="265.1">B.P</text>
<text x="38.8" y="265.2">Profil geändert für LED-Leuchten</text>
<text x="38.8" y="269.4">Dreieckreflektor eingefügt</text>
<text x="108.2" y="269.2">ZEICHNUNGSNR.</text>
<text x="13.6" y="273.6">D.A.</text>
<text x="38.8" y="273.7">Seitenlaschen für Umrissleuchten eingefügt</text>
<text x="108.2" y="278.2">Technische Daten</text>
<text x="193.6" y="286.5">Blatt 1 v. 1</text>
<text x="12.3" y="290.2">GEWICHT IN G: 11671.35</text>
<text x="156" y="290.3">K:\Boprob III\B3_1.Rahmen\B3.101.00_Stoßstange\</text>
</g>
</svg>
